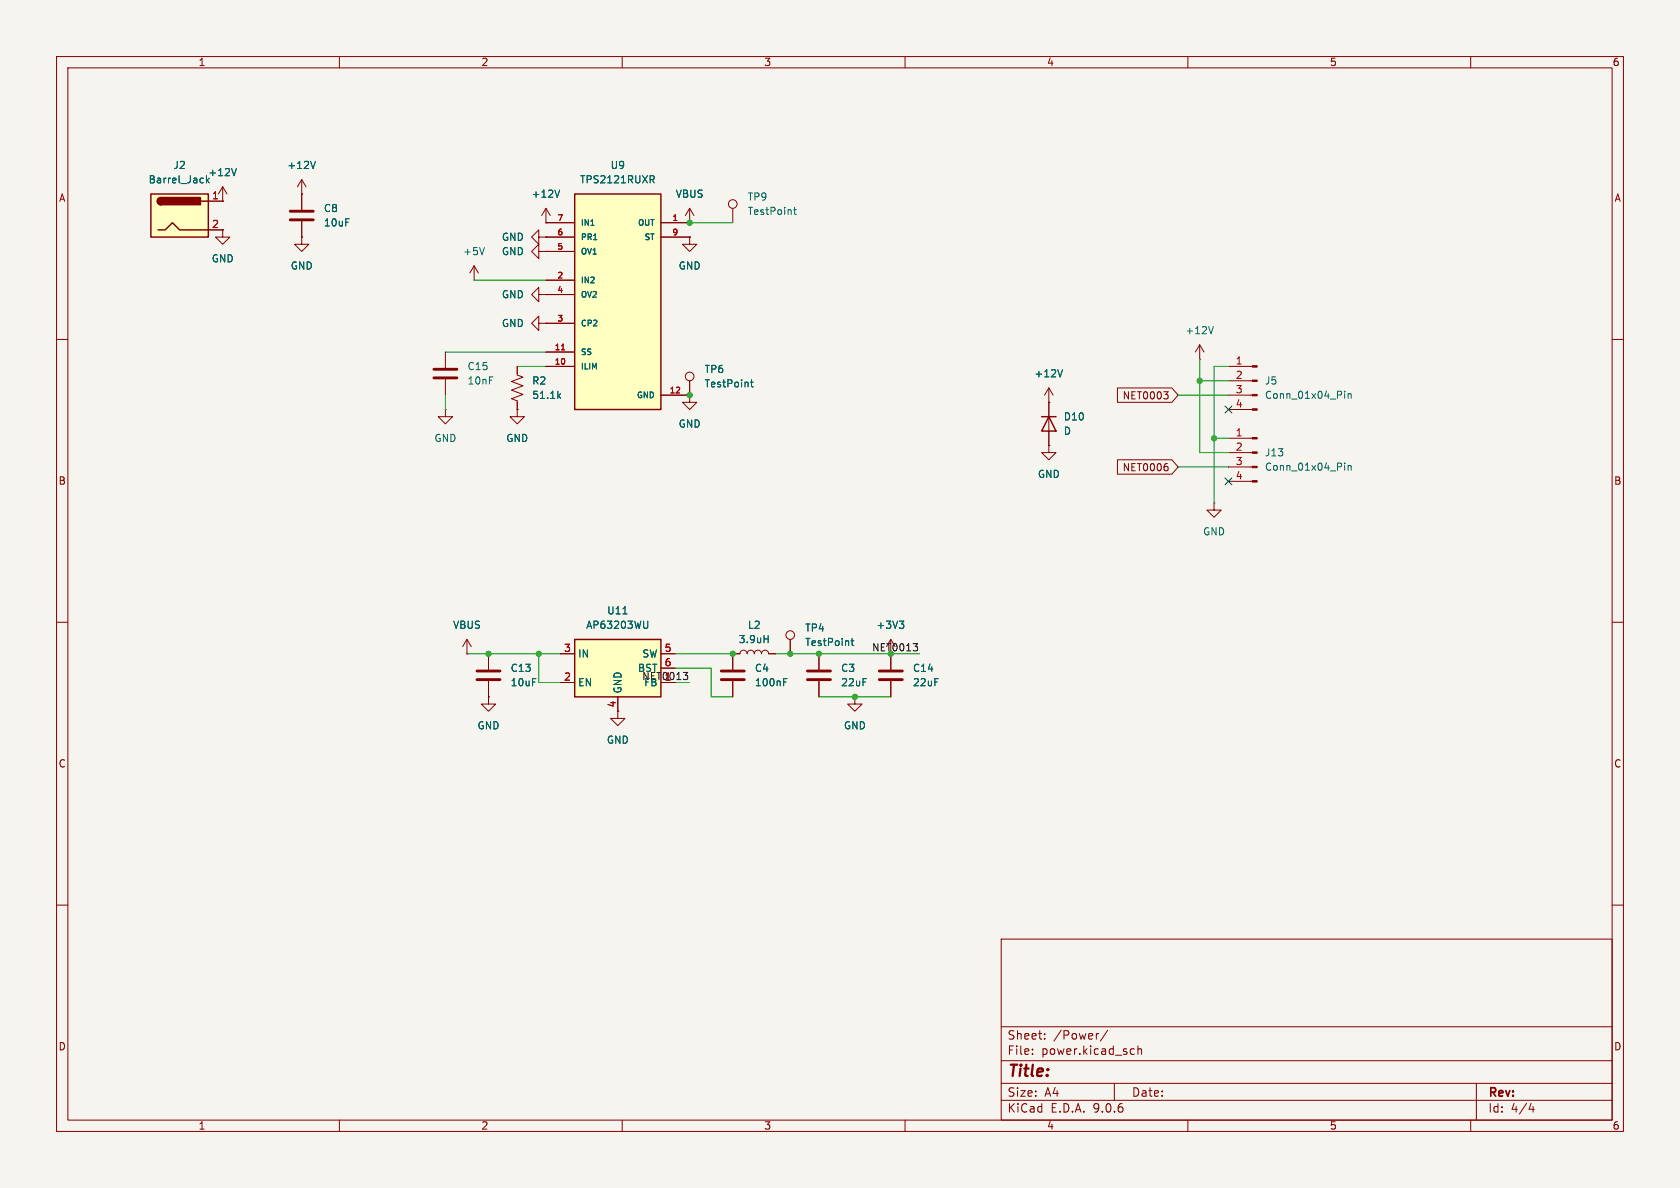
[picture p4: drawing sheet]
<svg xmlns="http://www.w3.org/2000/svg" width="297mm" height="210mm" viewBox="0 0 297 210" stroke-linecap="round" stroke-linejoin="round" font-family="sans-serif">
<path d="M0 0h297v210h-297z" fill="#f5f4ef" stroke="#f5f4ef" stroke-width=".18"/>
<g fill="none" stroke="#840000" stroke-width=".18">
<path d="M10 10h277v190h-277zM12 12h273v186h-273zM60 10v2M110 10v2M160 10v2M210 10v2M260 10v2M53.3 34.3h.1M53.3 31.8v5.3M53.3 39.1v2.8M53.3 31.8l-.7 1.2M53.3 31.8l.8 1.2"/>
<path d="M53.3 41.9v1.3h1.3l-1.3 1.3-1.2-1.3h1.2M53.3 41.9h.1M10 60h2M185.4 71.1v7.6M285 60h2M10 110h2M285 110h2M10 160h2M177 166h108v32h-108zM285 160h2M60 198v2M110 198v2"/>
<path d="M160 198v2M177 194.5h108M177 191.5h108M177 187.5h108M177 181.5h108M182.5 186.3v.1M182.5 185.5v.1M184.7 183.6v.1M184.7 182.8v.1M194.2 182.7l-.2 .1M195.8 182.1l-1.3 2M197 191.5v3"/>
<path d="M200.1 185.4l.4 .1M200.5 186.3l-.4 .1M201.2 185.5l.2-.1 .3 .1 .1 .9M201.2 184.9v1.5M210 198v2M260 198v2M261 191.5v6.5M270.7 195l-.4 1.1h.9M271 195.6v1"/>
</g>
<path d="M184.1 73.7h2.6M185.4 73.7l1.3 2.5h-2.6z" fill="none" stroke="#840000" stroke-width=".25"/>
<path d="M51.3 37.3h4.1M51.3 38.9h4.1" fill="none" stroke="#840000" stroke-width=".51"/>
<path d="M55.8 28.5l-.5 1.3" fill="none" stroke="#006464" stroke-width=".18"/>
<path d="M26.7 34.3h10.1v7.6h-10.1z" fill="#ffffc2"/>
<path d="M26.7 34.3h10.1v7.6h-10.1zM28.4 34.9a.64 .64 0 0 0-.6 .7 .64 .64 0 0 0 .6 .6M35.6 35.6h1.2M27.9 40.6h1.3l1.3-1.2 1.2 1.2h5.1" fill="none" stroke="#840000" stroke-width=".25"/>
<g fill="#840000" stroke="#840000" stroke-width=".25">
<path d="M28 35.1l.4-.2v1.3a.63 .63 0 0 1-.5-.4 .63 .63 0 0 1 .1-.7z"/>
<path d="M28.4 34.9h7v1.3h-7z"/>
</g>
<g fill="none" stroke="#840000" stroke-width=".18">
<path d="M36.8 35.6h2.6M39.4 35.6h.1M39.4 33l-.8 1.3M39.4 33l.7 1.3M39.4 33v2.6M36.8 40.6h2.6M83.8 49.5h.1M83.8 47l-.7 1.3M83.8 47l.8 1.3M83.8 47v2.5M95.2 41.9v-1.3l-1.2 1.3 1.2 1.3v-1.3h1.3M95.2 52.1v-1.3l-1.2 1.3 1.2 1.2v-1.2h1.3"/>
<path d="M95.2 44.5v-1.3l-1.2 1.3 1.2 1.2v-1.2h1.3M96.5 41.9h.1M96.5 52.1h.1M96.5 44.5h.1M78.7 72.4v1.3h1.3l-1.3 1.2-1.2-1.2h1.2M78.7 72.4h.1M91.4 72.4v1.3h1.3l-1.3 1.2-1.2-1.2h1.2M91.4 72.4h.1M121.9 69.9v1.2h1.3l-1.3 1.3-1.3-1.3h1.3M121.9 69.9h.1M82.5 115.6h.1M82.5 113l-.7 1.3"/>
<path d="M82.5 113l.8 1.3M82.5 113v2.6M86.4 115.6v2.8M86.4 120.4v2.8"/>
</g>
<path d="M36.5 31.1v1.2M36.6 31.8l.4 .5M37 31.5l-.5 .5M41.8 29.8l-.4 1.3M85.6 43.8l-.4 1.2" fill="none" stroke="#006464" stroke-width=".18"/>
<path d="M84.3 118.6h4.1M84.3 120.1h4.1" fill="none" stroke="#840000" stroke-width=".51"/>
<path d="M101.6 113h15.2v10.2h-15.2z" fill="#ffffc2"/>
<path d="M101.6 113h15.2v10.2h-15.2z" fill="none" stroke="#840000" stroke-width=".25"/>
<g fill="none" stroke="#840000" stroke-width=".18">
<path d="M96.5 39.4h.1M96.5 36.8l-.7 1.3M96.5 36.8l.8 1.3M96.5 36.8v2.6M121.9 39.4h.1M121.9 36.8v2.6M121.9 36.8l-.7 1.3M121.9 36.8l.8 1.3M129.5 36.8v2.6M121.9 41.9v1.3h1.3l-1.3 1.3-1.3-1.3h1.3M121.9 41.9h.1M121.9 67.3v2.6"/>
<path d="M99.1 115.6h2.5M116.8 115.6h2.6M116.8 118.1h2.6M137.2 115.6h-1.3a.64 .64 0 0 0-.6-.7 .64 .64 0 0 0-.7 .7 .64 .64 0 0 0-.6-.7 .64 .64 0 0 0-.7 .7 .64 .64 0 0 0-.6-.7 .64 .64 0 0 0-.6 .7 .64 .64 0 0 0-.7-.7 .64 .64 0 0 0-.6 .7h-1.3v2.8M139.7 113v2.6M144.8 115.6v2.8M86.4 123.2v1.3h1.2l-1.2 1.2-1.3-1.2h1.3M86.4 123.2h.1M99.1 120.7h2.5M109.2 123.2v3.8h1.3l-1.3 1.3-1.3-1.3h1.3M129.5 120.4v2.8M144.8 120.4v2.8"/>
<path d="M151.1 123.2v1.3h1.3l-1.3 1.2-1.2-1.2h1.2M151.1 123.2h.1"/>
<circle cx="129.5" cy="36.1" r=".76"/>
<circle cx="121.9" cy="66.5" r=".76"/>
<circle cx="139.7" cy="112.3" r=".76"/>
</g>
<g fill="none" stroke="#006464" stroke-width=".18">
<path d="M98.9 33.6l-.4 1.3M140.3 37.1h.5M140.5 36.6v1.1l.3 .2M132.7 67.6h.5M132.9 67.1v1.1l.3 .2M110.1 108.5h.8M114.5 109.8v1l-.1 .2-.4 .1M135.1 112.9h.7M135.8 112.3v1.3M138.5 120h.6M150.5 113.3h.4M150.6 112.8v1.1l.3 .2"/>
<path d="M138.5 120.6h.5"/>
</g>
<path d="M127.5 118.6h4.1M142.7 118.6h4.1M127.5 120.1h4.1M142.7 120.1h4.1" fill="none" stroke="#840000" stroke-width=".51"/>
<path d="M101.6 34.3h15.2v38.1h-15.2z" fill="#ffffc2"/>
<path d="M101.6 34.3h15.2v38.1h-15.2z" fill="none" stroke="#840000" stroke-width=".25"/>
<g fill="none" stroke="#840000" stroke-width=".18">
<path d="M36.8 35.6h2.6M39.4 35.6h.1M53.3 34.3h.1M53.3 34.3v2.8M53.3 39.1v2.8M96.5 39.4h.1M96.5 39.4h5.1M116.8 39.4h5.1M121.9 39.4h.1M36.8 40.6h2.6M39.4 40.6v1.3h1.2l-1.2 1.3-1.3-1.3h1.3M39.4 40.6h.1"/>
<path d="M53.3 41.9h.1M95.2 57.2v-1.3l-1.2 1.3 1.2 1.2v-1.2h1.3M96.5 57.2h.1M96.5 44.5h.1M96.5 52.1h.1M96.5 41.9h.1M96.5 41.9h5.1M96.5 44.5h5.1M96.5 49.5h5.1M96.5 52.1h5.1M96.5 57.2h5.1M116.8 41.9h5.1"/>
<path d="M121.9 41.9h.1M78.7 62.2v2.8M78.7 67.1v2.8M91.4 64.8v1.5l1.1 .4-2.1 .7 2.1 .8-2.1 .8 2.1 .7-2.1 .8 1 .4v1.5M91.4 72.4h.1M96.5 62.2h5.1M96.5 64.8h5.1M116.8 69.9h5.1M121.9 69.9h.1M121.9 67.3v2.6M185.4 71.1h.1M185.4 78.7v1.3h1.3l-1.3 1.3-1.3-1.3h1.3"/>
<path d="M185.4 78.7h.1M185.4 68.6l-.7 1.3M185.4 68.6l.8 1.3M185.4 68.6v5.1M185.4 76.2v2.5M197.5 68.6h9.7l1.1 1.3-1.1 1.2h-9.7zM205.7 69.3h.8l-.4 .4M206.4 69.8l.1 .2-.1 .5M212.1 63.5h.1M212.1 61l-.8 1.2M212.1 61l.8 1.2M212.1 61v2.5"/>
<path d="M217.2 64.8h4.2M217.2 69.9h4.2M217.2 67.3h4.2M217.2 72.4h4.2M217.2 77.5h4.2M197.5 81.3h9.7l1.1 1.3-1.1 1.2h-9.7zM206.1 82h.3M206.3 82.4l.2 .3v.3l-.2 .2M214.6 88.9v1.3h1.3l-1.3 1.2-1.2-1.2h1.2M214.6 88.9h.1M217.2 80h4.2M217.2 82.6h4.2"/>
<path d="M217.2 85.1h4.2M82.5 115.6h.1M86.4 115.6v2.8M99.1 115.6h2.5M116.8 115.6h2.6M116.8 118.1h2.6M130.8 115.6h-1.3v2.8M135.9 115.6h1.3M139.7 113v2.6M144.8 115.6v2.8M157.5 113v5.4M157.5 113l-.8 1.3"/>
<path d="M157.5 113l.7 1.3M86.4 123.2h.1M86.4 120.4v2.8M99.1 120.7h2.5M109.2 123.2v2.5M129.5 120.4v2.8M144.8 120.4v2.8M151.1 123.2h.1M157.5 120.4v2.8"/>
</g>
<g fill="none" stroke="#006464" stroke-width=".18">
<path d="M36.5 31.1v1.2M36.6 31.8l.4 .5M37 31.5l-.5 .5M41.8 29.8l-.4 1.3M55.8 28.5l-.5 1.3M98.9 33.6l-.4 1.3M104.5 39.8h.5M114.9 31.1h.5l.3 .2-.2 .4h-.6M115.2 31.7l.5 .6M214.5 57.7l-.4 1.3M98.7 69.9l.4 .5M99.1 69.6l-.5 .5"/>
<path d="M132.7 67.6h.5M132.9 67.1v1.1l.3 .2M187.8 65.3l-.4 1.3M237.7 69.2v.1M237.7 69.6v.8M238.3 69.6v.8M238.3 69.7l.2-.1h.3l.1 .8M237.7 81.9v.1M237.7 82.3v.8M238.3 82.3v.8M238.3 82.4l.2-.1h.3l.1 .8M110.1 108.5h.8"/>
<path d="M114.5 109.8v1l-.1 .2-.4 .1M135.1 112.9h.7M135.8 112.3v1.3M138.5 120h.6M150.5 113.3h.4M150.6 112.8v1.1l.3 .2M159 109.8h.8l-.4 .5M159.5 110.3l.3 .2v.3l-.3 .3M138.5 120.6h.5"/>
</g>
<path d="M99.3 61.8h.5" fill="none" stroke="#a90000" stroke-width=".18"/>
<path d="M76.7 65.3h4.1M76.7 66.8h4.1M155.4 118.6h4.1M155.4 120.1h4.1" fill="none" stroke="#840000" stroke-width=".51"/>
<g fill="#840000" stroke="#840000" stroke-width=".18">
<path d="M221.4 64.6h.8v.3h-.8z"/>
<path d="M221.4 67.2h.8v.2h-.8z"/>
<path d="M221.4 69.7h.8v.3h-.8z"/>
<path d="M221.4 72.3h.8v.2h-.8z"/>
<path d="M221.4 77.3h.8v.3h-.8z"/>
<path d="M221.4 79.9h.8v.2h-.8z"/>
<path d="M221.4 82.4h.8v.3h-.8z"/>
<path d="M221.4 85h.8v.2h-.8z"/>
</g>
<path d="M120.8 118.9h.8l-.4 .5M121.5 119.4l.1 .2-.1 .5M161.4 113.8h.8l-.4 .5M162.1 114.3l.1 .2-.1 .5" fill="none" stroke="#0f0f0f" stroke-width=".18"/>
<g fill="none" stroke="#009600" stroke-width=".18">
<path d="M121.9 39.4h7.6M83.8 49.5h12.7M78.7 62.2h17.8M78.7 69.9v2.5M91.4 64.8h5.1M208.3 69.9h8.9M212.1 63.5v16.5h5.1M212.1 67.3h5.1M214.6 77.5h2.6M217.2 64.8h-2.6v24.1M208.3 82.6h8.9M82.5 115.6h16.6"/>
<path d="M95.2 115.6v5.1h3.9M119.4 118.1h6.3v5.1h3.8M119.4 115.6h10.1M137.2 115.6h25.4M119.4 120.7h2.5M144.8 123.2h12.7"/>
</g>
<path d="M216.6 71.8l1.2 1.2M217.8 71.8l-1.2 1.2M216.6 84.5l1.2 1.2M217.8 84.5l-1.2 1.2" fill="none" stroke="#000084" stroke-width=".18"/>
<g fill="#009600" stroke="#009600" stroke-width=".18">
<circle cx="139.7" cy="115.6" r=".46"/>
<circle cx="86.4" cy="115.6" r=".46"/>
<circle cx="95.2" cy="115.6" r=".46"/>
<circle cx="129.5" cy="115.6" r=".46"/>
<circle cx="214.6" cy="77.5" r=".46"/>
<circle cx="157.5" cy="115.6" r=".46"/>
<circle cx="212.1" cy="67.3" r=".46"/>
<circle cx="151.1" cy="123.2" r=".46"/>
<circle cx="144.8" cy="115.6" r=".46"/>
<circle cx="121.9" cy="39.4" r=".46"/>
<circle cx="121.9" cy="69.9" r=".46"/>
</g>
<text font-size="2.8" fill="#840000" x="178" y="190.9">Title:</text>
<g font-size="2.1" fill="#840000">
<text x="178" y="184">Sheet:</text>
<text x="186.2" y="184">/Power/</text>
<text x="178" y="186.7">File:</text>
<text x="184.1" y="186.7">power.kicad_sch</text>
<text x="178" y="196.9">KiCad</text>
<text x="178" y="194.1">Size:</text>
<text x="184.7" y="194.1">A4</text>
<text x="185.7" y="196.9">E.D.A.</text>
<text x="193.3" y="196.9">9.0.6</text>
<text x="200" y="194.1">Date:</text>
<text x="263" y="194.3">Rev:</text>
<text x="263" y="196.9">Id:</text>
<text x="267.1" y="196.9">4/4</text>
</g>
<g font-size="1.8" fill="#840000">
<text x="35" y="11.9">1</text>
<text x="85" y="11.9">2</text>
<text x="135" y="11.9">3</text>
<text x="185" y="11.9">4</text>
<text x="235" y="11.9">5</text>
<text x="285" y="11.9">6</text>
<text x="10.3" y="35.9">A</text>
<text x="285.3" y="35.9">A</text>
<text x="198.4" y="70.8">NET0003</text>
<text x="198.4" y="83.5">NET0006</text>
<text x="10.3" y="85.9">B</text>
<text x="285.3" y="85.9">B</text>
<text x="154.1" y="115.2">NET0013</text>
<text x="109" y="125.2" transform="rotate(-90 109 125.2)">4</text>
<text x="113.4" y="120.3">NET0013</text>
<text x="10.3" y="135.9">C</text>
<text x="285.3" y="135.9">C</text>
<text x="10.3" y="185.9">D</text>
<text x="285.3" y="185.9">D</text>
<text x="35" y="199.9">1</text>
<text x="85" y="199.9">2</text>
<text x="135" y="199.9">3</text>
<text x="185" y="199.9">4</text>
<text x="235" y="199.9">5</text>
<text x="285" y="199.9">6</text>
</g>
<g font-size="1.8" fill="#006464">
<text x="26.2" y="32.6">Barrel_Jack</text>
<text x="30.6" y="30.1">J2</text>
<text x="36.7" y="31.3">+12V</text>
<text x="50.7" y="30.1">+12V</text>
<text x="93.9" y="35.2">+12V</text>
<text x="102.4" y="32.6">TPS2121RUXR</text>
<text x="107.8" y="30.1">U9</text>
<text x="119.4" y="35.2">VBUS</text>
<text x="132.1" y="35.7">TP9</text>
<text x="57.2" y="37.7">C8</text>
<text x="57.2" y="40.2">10uF</text>
<text x="132.1" y="38.2">TestPoint</text>
<text x="37.3" y="46.6">GND</text>
<text x="51.3" y="47.9">GND</text>
<text x="81.8" y="45.3">+5V</text>
<text x="88.6" y="42.8">GND</text>
<text x="88.6" y="45.3">GND</text>
<text x="119.9" y="47.9">GND</text>
<text x="88.6" y="52.9">GND</text>
<text x="88.6" y="58">GND</text>
<text x="209.4" y="59.3">+12V</text>
<text x="82.6" y="65.6">C15</text>
<text x="82.6" y="68.2">10nF</text>
<text x="94" y="68.2">R2</text>
<text x="94" y="70.7">51.1k</text>
<text x="124.5" y="66.1">TP6</text>
<text x="124.5" y="68.7">TestPoint</text>
<text x="182.8" y="66.9">+12V</text>
<text x="223.5" y="68.2">J5</text>
<text x="223.5" y="70.7">Conn_01x04_Pin</text>
<text x="119.9" y="75.8">GND</text>
<text x="188" y="74.5">D10</text>
<text x="188" y="77.1">D</text>
<text x="76.7" y="78.3">GND</text>
<text x="89.4" y="78.3">GND</text>
<text x="223.5" y="83.4">Conn_01x04_Pin</text>
<text x="223.5" y="80.9">J13</text>
<text x="183.4" y="84.7">GND</text>
<text x="212.6" y="94.8">GND</text>
<text x="80" y="111.4">VBUS</text>
<text x="103.5" y="111.4">AP63203WU</text>
<text x="107.2" y="108.8">U11</text>
<text x="130.5" y="113.9">3.9uH</text>
<text x="132.1" y="111.4">L2</text>
<text x="142.2" y="111.9">TP4</text>
<text x="154.8" y="111.4">+3V3</text>
<text x="90.2" y="119">C13</text>
<text x="102.1" y="116.4">IN</text>
<text x="112.7" y="119">BST</text>
<text x="113.5" y="116.4">SW</text>
<text x="133.4" y="119">C4</text>
<text x="142.2" y="114.4">TestPoint</text>
<text x="148.6" y="119">C3</text>
<text x="161.3" y="119">C14</text>
<text x="90.2" y="121.5">10uF</text>
<text x="102.1" y="121.5">EN</text>
<text x="110.1" y="122.7" transform="rotate(-90 110.1 122.7)">GND</text>
<text x="113.8" y="121.5">FB</text>
<text x="133.4" y="121.5">100nF</text>
<text x="148.6" y="121.5">22uF</text>
<text x="161.3" y="121.5">22uF</text>
<text x="84.3" y="129.1">GND</text>
<text x="107.2" y="131.7">GND</text>
<text x="149.1" y="129.1">GND</text>
</g>
<g font-size="1.8" fill="#a90000">
<text x="37.4" y="35.3">1</text>
<text x="37.4" y="40.4">2</text>
<text x="218.4" y="64.5">1</text>
<text x="218.4" y="67.1">2</text>
<text x="218.4" y="69.6">3</text>
<text x="218.4" y="72.1">4</text>
<text x="218.4" y="77.2">1</text>
<text x="218.4" y="79.8">2</text>
<text x="218.4" y="82.3">3</text>
<text x="218.4" y="84.8">4</text>
<text x="99.6" y="115.3">3</text>
<text x="117.4" y="115.3">5</text>
<text x="117.4" y="117.9">6</text>
<text x="99.6" y="120.4">2</text>
<text x="117.4" y="120.4">1</text>
</g>
<g font-size="1.4" fill="#a90000">
<text x="98.4" y="39.1">7</text>
<text x="98.4" y="41.7">6</text>
<text x="118.8" y="39.1">1</text>
<text x="118.8" y="41.7">9</text>
<text x="98.4" y="44.2">5</text>
<text x="98.4" y="49.3">2</text>
<text x="98.4" y="51.8">4</text>
<text x="98.4" y="56.9">3</text>
<text x="98" y="62">11</text>
<text x="98" y="64.5">10</text>
<text x="118.3" y="69.6">12</text>
</g>
<g font-size="1.4" fill="#006464">
<text x="102.6" y="40.1">IN1</text>
<text x="112.7" y="40.1">OUT</text>
<text x="102.6" y="42.6">PR1</text>
<text x="102.6" y="45.2">OV1</text>
<text x="113.8" y="42.6">ST</text>
<text x="102.6" y="50.3">IN2</text>
<text x="102.6" y="52.8">OV2</text>
<text x="102.6" y="57.9">CP2</text>
<text x="102.6" y="63">SS</text>
<text x="102.6" y="65.5">ILIM</text>
<text x="112.5" y="70.6">GND</text>
</g>
</svg>
